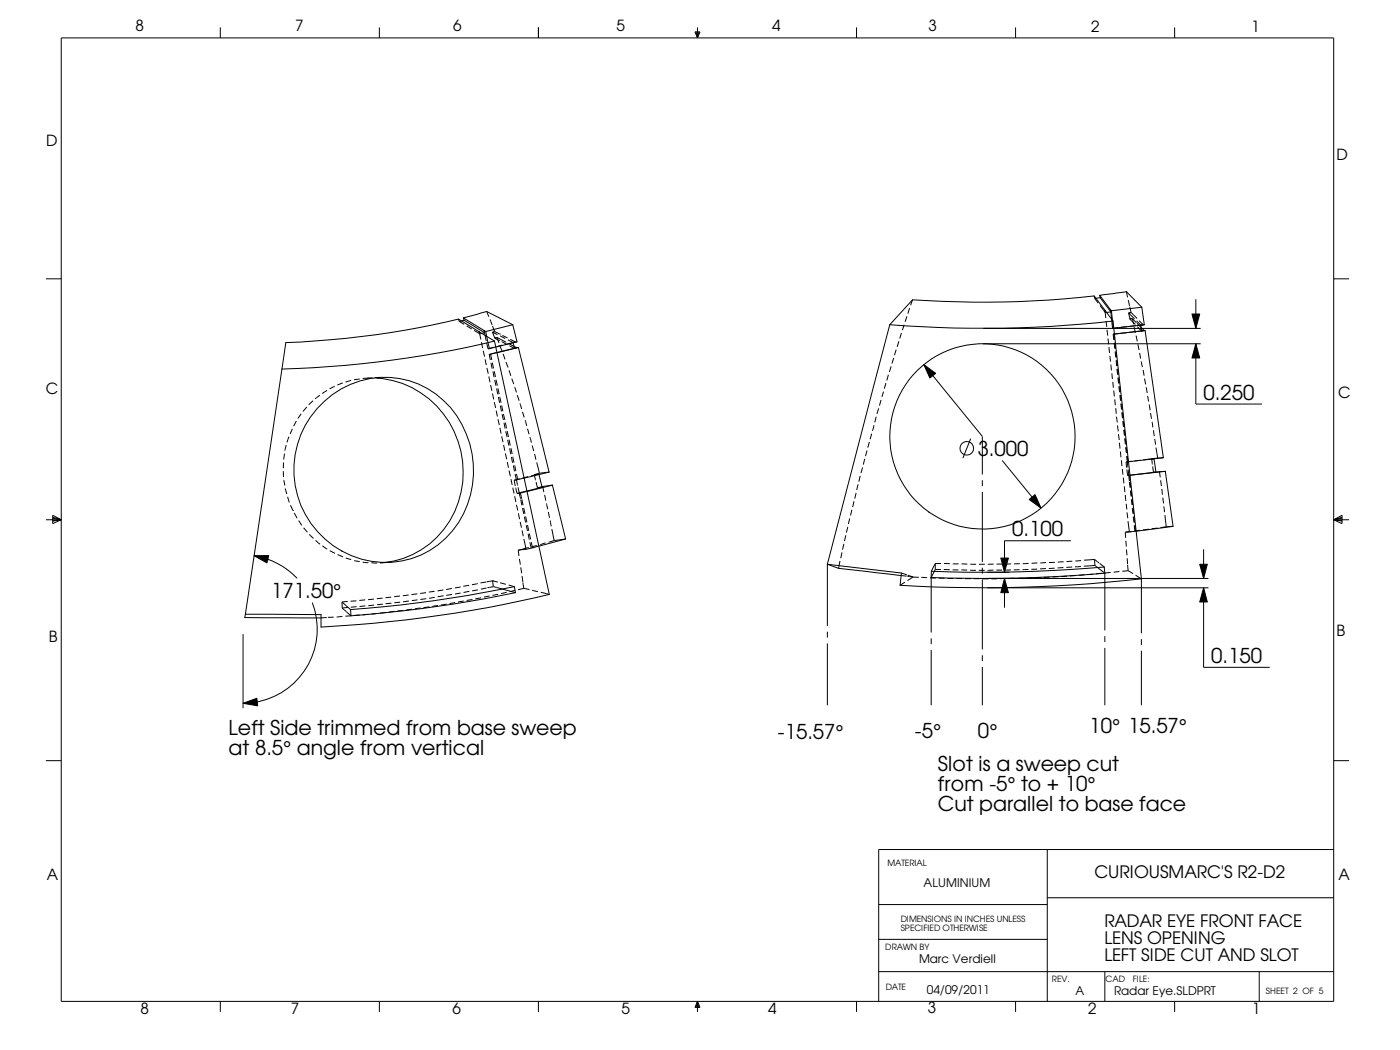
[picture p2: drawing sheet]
<svg xmlns="http://www.w3.org/2000/svg" width="305mm" height="229mm" viewBox="0 0 305 229" stroke-linecap="round" stroke-linejoin="round" font-family="sans-serif">
<g fill="none" stroke="#000" stroke-width=".22">
<path d="M13.3 8.3h277.1v209.7h-277.1zM48 6v2.3M82.6 6v2.3M117.2 6v2.3M151.3 6.9h1.1l-.6 1.4zM151.6 6.9l.2 1.4M151.8 6v2.3M152.1 6.9l-.3 1.4M186.5 6v2.3M221.1 6v2.3M255.7 6v2.3M10 60.7h3.3"/>
<path d="M99.8 69.5a189.4 189.4 0 0 1-37.6 5.1l-.8 5.7M99.8 69.5l.2 .5M99.8 69.5l4.5 2.7M100 70l1 .6M100.9 69.2l4.5 2.8M100.9 69.2l.1 .5M101 69.7l-1 .3M101 69.7l4.5 2.7M101.6 71l1.1 .6M103.2 71.9l1.2 .8M104.3 72.2l.1 .5M104.3 72.2h.1"/>
<path d="M104.3 72.2l3.4 2.1M104.4 72.7l.3 1.2M104.8 74.5l.3 1.3M105.2 76.4l.3 1.2M105.4 72h.1M105.4 72l.1 .4M105.4 72l.3 .2M105.5 72.4l.4 1.9M105.5 72.4l-1.1 .3M105.6 78.2l.3 1.3M105.7 72.2l.5 2.3M106 67.8l-5.1 1.4"/>
<path d="M106 74.7l.3 1.2M106 67.8l.4 1.2M106 67.8l5.6 2.9M106.3 74.6l.3 1.3M106.5 77.1v.1M106.5 77.2l.3 1.2M106.6 75.9h-.3M106.7 69.6l.4 1.1M106.8 77.1h.1M106.8 77.1l-.3 .1M106.8 77.1l.3 1.3M106.9 79l.2 1.3"/>
<path d="M107.2 79l.2 1.2M107.2 71l.5 1.2M107.2 72.3l1.1 .6M107.2 72.3l.2 .4M107.4 72.7l.2 .6M107.5 75.6l-1.2 .3M107.6 73.3l.1 .4M107.6 73.3l.4 .2h.2M107.7 74.3l11.9 55.1a278.7 278.7 0 0 1-49.7 7.1v-2.7l-16.5-.1M107.7 74.3a226.4 226.4 0 0 1-46.3 6M107.7 72.2l1.1 .5M107.7 72.2l-.5 .1"/>
<path d="M107.7 72.2l-.3 .2v.3M107.7 73.7l1.1 .5M108.2 73.4l2 1.1M108.2 73.5l.4 1.2M108.2 73.5l-.5 .2M108.3 72.9h.1M108.8 72.7h.1M108.8 75.3l.5 1.2M108.9 73.1l1.1 .6M109.2 74.4l1.1 .6M109.3 75.1l-1.2 .4M109.4 73l1.1 .6"/>
<path d="M109.5 77l.4 1.2M110.2 78.8l.4 1.2M110.6 74l1.1 .6M110.7 74.8l1.8 .9M110.9 75.3l1.2 .6M111.1 73.9l1.1 .6M111.6 70.7l-5.9 1.5M111.6 70.7l1 3.7M111.7 74.6l.3 1.2M112 75.8l-5.5 1.4M112 75.8l.1 .1M112 75.8h.1"/>
<path d="M112.2 74.4l-2.3 .6M112.2 74.5l-.5 .1M112.5 75.7l-.4 .2M112.5 75.7l-.5 .1M112.6 74.4l-6 1.5M112.6 74.4l-.4 .1M112.9 75.6l-6.1 1.5M112.9 75.6l6.6 27.2M112.9 75.6l-.4 .1M193.7 70.7l-13.6 52.2M194 79.8l-.4 1.2M194.6 77.9l-.4 1.3"/>
<path d="M195.1 76.1l-.4 1.2M195.7 74.3l-.4 1.2M196.3 72.5l-.4 1.2M196.9 70.7l-.4 1.2M197.4 68.9l-.3 1.2M198 67.1l-.3 1.2M198.7 65.3l-.5 1.2M198.7 65.3l-5 5.4M201.1 79.4l2.6 1.9-1.3 1zM201.1 79.4l12.7 15.6 .1 8.3M214 71.5h47.4M214 74.8h47.4"/>
<path d="M238.2 64.4a219.7 219.7 0 0 1-39.5 .9M238.2 64.4l.1 .6M238.2 64.4l2.4 3.2M238.3 65l.8 1M239.4 64.3l2.4 3.1M239.4 64.3l.1 .5M239.5 66.5l1.1 1.5M239.5 64.8l-1.2 .2M239.5 64.8l2.4 3.1-.1-.5M240.6 67.6v.4M240.6 67.6h.1M240.6 67.6l1.7 2.3"/>
<path d="M240.6 68l1.3-.1 .3 3.6M240.6 68l.1 1.3M240.8 69.9l.2 1.3M241 71.8l.2 1.3M241.2 73.7l.2 1.3M241.4 75.6l.2 1.2M241.6 77.5l.2 1.2M241.8 67.4l.2 .2M241.8 67.4h.1M241.9 79.4l.1 1.2M242 67.6l.4 3.9M242.3 69.9a254.3 254.3 0 0 1-48.6 .8"/>
<path d="M242.3 69.9l6.2 56.1M242.4 71.5h-.2M242.5 72.7l.2 1.3M242.6 74.6l.1 1.3M242.7 74.6l.2 1.3M242.8 76.5l.1 1.3M242.9 76.5l.2 1.3M243 78.4l.1 1.3M243.1 78.4l.2 1.3M243.5 71.3l-1.3 .2M245.2 63.5l-5.8 .8M245.2 63.5l.3 1.2"/>
<path d="M245.2 63.5l3.4 3.4M245.4 71.1l-1.3 .1M245.6 65.3l.3 1.3M245.7 68.1l1.3 1.3M245.7 68.1l.1 .4M245.8 68.5l.1 .6M245.9 69.1l.1 .4 .5-.1M245.9 69.1l.6 .3M246 66.8l.3 1.2M246 69.5l1.2 1.2M246.3 68l1.3 1.3M246.3 68l-.6 .1"/>
<path d="M246.3 68l-.5 .5M246.5 69.4l.3 1.2M246.5 69.4l.9 .9M246.9 71.2l.3 1.3M247.3 70.9l-1.3 .1M247.3 73.1l.3 1.2M247.4 69.8l1 1M247.5 70.4l1.6 1.6M247.6 71.1l.9 1M247.7 75l.3 1.2M248 69.8l.9 .9M248.1 76.8l.2 1.3"/>
<path d="M248.4 70.8h.1M248.4 70.8l.1 1.3M248.5 78.7l.2 1.2M248.5 72.1h.1M248.6 66.9l.5 3.8M248.6 66.9l-6.6 .7M248.9 70.7l-1.2 .2M248.9 70.7l-.5 .1M249.1 70.7l-6.7 .8M249.1 70.7h-.2M249.1 72l-.6 .1M249.1 72h.2"/>
<path d="M249.3 72l-6.9 .7 .1 1.3M249.3 72l4 27.7M259.5 68.4h1.7l-.8 3.1zM260.4 74.8l.8 3.1h-1.7zM260.4 74.8v13.2h14.3M260.4 65.2v6.3M290.4 60.7h3.3M61.4 80.3l-8 53.4M61.9 98.8l-.1 1.2M62.3 96.9l-.3 1.2M62.9 95.1l-.4 1.2M63.6 93.3l-.4 1.2"/>
<path d="M64.5 91.7l-.6 1.1M65.6 90.1l-.7 1M66.8 88.6l-.8 1M67.2 88.1h.1M68.2 87.2l-1 .9M69 88.9a19.2 19.2 0 0 1 33.3 7.7 20.1 20.1 0 0 1-12.7 25 20.1 20.1 0 0 1-22.6-8.6 20.1 20.1 0 0 1 2-24.1zM69.6 86.1l-1 .7M71.2 85l-1.1 .7M72.9 84.1l-1.1 .6M74.6 83.4l-1.2 .4M76.5 82.8l-1.3 .4M78.3 82.5l-1.2 .2"/>
<path d="M80.4 82.3l-1.4 .1M81.1 82.3h-1.2M82 82.3a20.5 20.5 0 0 1 15.9 31.1 18.8 18.8 0 0 1-15.1 9.1M82.8 82.2h-1.3M106 80.1l.3 1.3M106.4 82l.3 1.2M106.8 83.8l.3 1.3M107.2 85.7l.3 1.3M107.3 80.9l.3 1.2M107.6 80.8l.3 1.3M107.6 87.5l.3 1.3M107.7 82.7l.3 1.3"/>
<path d="M108 82.7l.3 1.2M108 89.4l.3 1.3M108.1 84.6l.3 1.3M108.4 84.5l.3 1.3M108.4 91.3l.3 1.2M108.5 86.4l.3 1.3M108.8 86.4l.3 1.3M108.8 93.1l.3 1.3M108.9 88.3l.3 1.3M109.2 88.3l.3 1.2M109.2 95l.3 1.3M109.3 90.2l.3 1.2"/>
<path d="M109.6 90.1l.3 1.3M109.6 96.9l.3 1.2M109.7 92l.3 1.3M110 92l.3 1.3M110 98.7l.3 1.3M110.1 93.9l.3 1.3M110.4 93.9l.3 1.2M110.5 95.8l.3 1.2M110.8 95.7l.3 1.3M110.8 80.6l.4 1.2M111 97.6l.2 1.3M111.3 97.6l.2 1.2"/>
<path d="M111.3 99.5l.3 1.3M111.4 82.4l.4 1.2M111.6 99.4l.3 1.3M112.1 84.2l.3 1.2M112.6 86l.4 1.2M113.2 87.8l.4 1.3M113.7 89.7l.4 1.2M114.3 91.5l.4 1.2M114.9 93.3l.3 1.2M115.4 95.2l.3 1.2M115.9 97l.3 1.2M116.4 98.8l.3 1.3"/>
<path d="M188.3 99.9l-.3 1.2M188.8 98.1l-.4 1.2M189.3 96.2l-.4 1.3M189.8 94.4l-.4 1.2M190.3 92.6l-.4 1.2M190.8 90.7l-.3 1.2M191.3 88.9l-.4 1.2M191.8 87.1l-.3 1.2M192.4 85.3l-.4 1.1M192.9 83.4l-.4 1.2M193 82.8h.1M193.4 81.6l-.3 1.2"/>
<path d="M211.3 95.5l-1.7 4.2M242.1 81.3l.1 1.2M242.3 83.1l.1 1.3M242.5 85l.1 1.3M242.7 87l.1 1.2M242.9 88.9l.1 1.2M243.1 90.7l.1 1.3M243.2 80.3l.1 1.3M243.3 92.6l.2 1.3M243.3 80.3l.2 1.3M243.4 82.2l.1 1.3M243.5 94.5l.2 1.3"/>
<path d="M243.5 82.2l.2 1.3M243.6 84.1l.2 1.3M243.7 96.4l.1 1.3M243.8 84.1l.1 1.3M243.8 86l.2 1.2M243.9 98.3l.2 1.3M244 86l.1 1.2M244 87.9l.2 1.3M244.2 87.9l.1 1.3M244.2 89.8l.2 1.3M244.4 89.8l.1 1.3M244.4 91.7l.2 1.3"/>
<path d="M244.6 91.7l.1 1.3M244.6 93.6l.2 1.2M244.8 93.6l.1 1.2M244.9 95.5l.1 1.2M245 95.5l.2 1.2M245.1 97.4l.1 1.2M245.2 97.4l.2 1.2M245.3 99.3l.1 1.2M245.4 99.3l.2 1.2M248.8 80.6l.3 1.2M249.2 82.4l.2 1.3M249.5 84.3l.3 1.3"/>
<path d="M249.9 86.2l.2 1.2M250.2 88.1l.2 1.2M250.5 89.9l.2 1.3M250.8 91.8l.2 1.2M251.1 93.7l.2 1.3M251.4 95.6l.2 1.2M251.7 97.5l.4 2.2M252.1 99.7l-1.4 .2 .2 1.2M253.3 99.7l-7.9 .8M253.3 99.7h-1.2M10 113.2h3.3M11.5 112.2l1.8 1-1.8 .8z"/>
<path d="M11.5 112.6l1.8 .6M11.5 112.8l1.8 .4M13.3 113.2l-1.8 .2M61.7 102.6v1.2M61.7 100.7v1.2M61.8 104.5l.2 1.2M62.1 106.3l.3 1.3M62.6 108.2l.4 1.2M63.2 110l.6 1.1M63.8 111.1h.1M64.1 111.7l.6 1.1M65 113.3l.7 1.1"/>
<path d="M66.1 114.9l.8 1M67.4 116.3l.8 .9M68.7 117.6l1 .9M70.2 118.8l1 .7M71.8 119.9l1.1 .6M110.4 100.6l.3 1.3M110.8 102.4l.3 1.3M111.3 104.3l.2 1.3M111.6 106.2l.3 1.2M111.8 101.3l.2 1.3M111.9 104.6l.3 1.2M112.1 108l.2 1.3"/>
<path d="M112.1 101.3l.2 1.3M112.1 103.2l.3 1.3M112.3 106.2l.3 1.2M112.4 103.2l.3 1.2M112.4 104.5l.3 1.2M112.4 109.9l.3 1.3M112.4 104.5l-.5 .1M112.7 104.4l-.3 .1M112.8 106.1l.3 1.3M112.8 119.8l.2 1.2M112.9 111.8l.2 1.2M113 107.4l.3 1.2"/>
<path d="M113.2 104.2l-1.3 .4M113.2 113.6l.3 1.3M113.3 107.3l.3 1.3M113.4 108.8l.2 1.2M113.6 108.7l.3 1.3M113.7 115.5l.2 1.3M113.7 110.6l.3 1.3M114 110.6l.3 1.2M114 117.3l.5 2.3M114.2 112.5l.2 1.2M114.4 112.4l.3 1.3M114.6 114.3l.3 1.3"/>
<path d="M114.9 114.3l.2 1.3M115 116.2l.2 1.3M115 103.8l-1.3 .3M115.1 119.2l-2.3 .6M115.2 116.2l.3 1.2M115.4 118.1l.3 1.2M115.7 118l.3 1.3M115.7 119.3l-2.9 .5M116 119.3h-.3M116.3 103.3l.3 1.3M116.7 104.9l.3 1.3M116.8 100.7l.6 2.3"/>
<path d="M117 118.7l-1.3 .3M117.3 103.2l-1.7 .4M117.3 103.2l.7 2.9M117.3 103.2l-1 .1M117.5 103l-1.2 .3M118 106.1l-5.4 1.3h.5M118 106.1l-1 .1M118.2 105.9l.2 1.2M118.2 105.9l-1.2 .3M118.6 107.7l.2 1.3M118.7 118.2h.1M118.7 118.2l-1.1 .4"/>
<path d="M119 109.6l.3 1.3M119.4 111.5l.2 1.2M119.5 102.8l-6.8 1.6M119.5 102.8l-2 .2M119.8 113.3l.2 1.3M120.1 115.2l.6 2.5M120.3 105.6l-7.2 1.8M120.3 105.6l2.8 11.7M120.3 105.6l-2.1 .3M120.7 117.7l-1.3 .3M123.1 117.3l-7.1 2M123.1 117.3l-2.4 .4"/>
<path d="M183.7 118.4l-.3 1.3M184.2 116.5l-.3 1.3M184.6 114.7l-.3 1.3M185 112.9l-.3 1.2M185.5 111l-.3 1.2M185.9 109.1l-.3 1.3M186.4 107.3l-.3 1.2M186.8 105.5l-.3 1.2M187.3 103.6l-.3 1.3M187.8 101.8l-.3 1.2M187.9 101.1h.1M213.9 104.6v1.2"/>
<path d="M213.9 107.1v15.2M218.2 100.2l8.5 10.4M224.1 108.8l1.2-1.1 1.4 2.9zM233.1 117.7h-14.4v6.9M244.1 100.2l.2 1.3M244.3 102.1l.2 1.2M244.6 104l.1 1.2M244.8 105.9l.1 1.2M245 107.8l.1 1.3M245.1 117.7l.1 1.3M245.2 100.6l.1 1.2M245.2 109.7l.1 1.2"/>
<path d="M245.2 119.6l.2 1.3M245.3 102.2l.2 1.3M245.4 111.5l.1 1.3M245.4 100.5l.1 1.3M245.4 100.5l-.2 .1M245.5 103.5h.2M245.6 113.5l.3 2.3M245.6 102.2l.1 1.3M245.7 103.5l.2 1.2M245.9 104.9l.1 1.3M245.9 103.4l.1 1.3M246 103.5h-.3"/>
<path d="M246 103.5h-.5M246 104.9l.2 1.3M246.1 106.8l.2 1.3M246.3 106.8l.1 1.3M246.3 108.7l.2 1.2M246.3 115.7l-1.2 .1M246.4 100.4l-1.2 .2M246.5 108.7l.1 1.2M246.5 110.6l.2 1.2M246.7 110.6l.1 1.2M246.7 112.5l.2 1.2M246.8 112.5l.2 1.2"/>
<path d="M246.9 114.4l.2 1.3M247.1 114.4l.1 1.3M247.1 115.7l-2.1 .2 .1 1.2M248.2 115.4l-1.2 .2M248.3 100.2l-1.3 .1M248.9 100.1l2.3-.2 .5 2.9M250.1 115.2l-1.2 .2M251 101.6l.1 1.2M251.7 102.8h-.6M251.7 102.8l-5.7 .7M252 114.9l-1.3 .2M252.4 102.7l.2 1.2"/>
<path d="M252.4 102.7l-1.3 .1M252.7 104.6l.2 1.2M252.9 106.5l.2 1.2M253.2 108.3l.1 1.3M253.4 110.2l.1 1.3M253.6 112.1l.3 2.6M253.7 102.6l1.7 12M253.7 102.6l-7.7 .9M253.7 102.6l-1.3 .1M253.9 114.7l-1.3 .2M255.4 114.6l-8.3 1.1M255.4 114.6l-1.5 .1"/>
<path d="M262 119.6v6.3M290.4 113.2h3.3M290.4 113.2l1.8 .2M290.4 113.2l1.8-1v1.8zM292.2 112.8l-1.8 .4M292.2 112.6l-1.8 .6M52.9 138v16.2M53.4 133.7l-.1 .8h17.8M55.3 121l3.2-.1-.4 1.7zM55.3 121a16.6 16.6 0 0 1 9.4 4.9M68 131.2a16.1 16.1 0 0 1-15.1 21.9M72.6 134.4h-1.2"/>
<path d="M73.5 120.7l1.2 .5M74.5 131.1v1.3l1.2-.2M74.5 131.1l1.8 1.6M74.5 132.4l.9 .8M74.5 134.2l-1.2 .1M75.3 121.5l1.2 .3M75.4 133.2l1 .9M75.7 130.9l-1.2 .2M76.3 132.7l.1 1.4M76.5 134.1l-1.3 .1M77.1 122l1.2 .3M77.6 130.8l-1.3 .1"/>
<path d="M77.6 132.1l-1.2 .1M78.3 133.9l-1.2 .1M79 122.4l1.2 .1M79.5 130.6l-1.3 .1M79.5 131.9l-1.2 .1M80.2 133.7l-1.2 .2M80.9 122.5l1.2 .1M81.4 130.4l-1.3 .2M81.4 131.7l-1.2 .2M82.1 133.6l-1.2 .1M83.3 130.2l-1.3 .1M83.4 131.5l-1.3 .2"/>
<path d="M84 133.3l-1.2 .2M85 122.4l-2.3 .2M85.2 130l-1.3 .1M85.2 131.3l-1.3 .1M85.9 133.1l-1.2 .2M87.1 129.8l-1.3 .1M87.1 131.1l-1.2 .1M87.8 132.9l-1.3 .1M89 129.5l-1.3 .2M89 130.9l-1.2 .1M89.7 132.6l-1.3 .2M90.8 129.3l-1.2 .2"/>
<path d="M90.9 130.6l-1.2 .2M91.6 132.4l-1.3 .1M92.8 129l-1.3 .2M92.8 130.3l-1.3 .2M93.5 132.1l-1.3 .2M94.6 128.7l-1.2 .2M94.7 130l-1.3 .3M95.3 131.8l-1.2 .2M96.5 128.4l-1.2 .3M96.6 129.7l-1.3 .2M97.2 131.5l-1.2 .2M98.4 128.1l-1.2 .3"/>
<path d="M98.4 129.4l-1.2 .2M99.1 131.2l-1.2 .2M100.2 127.8l-1.2 .2M100.3 129.1l-1.2 .2M101 130.9l-1.3 .2M102.2 127.4l-1.3 .2M102.2 128.7l-1.3 .3M102.9 130.5l-1.3 .2M104 127l-1.3 .3M104.1 128.4l-1.3 .3M104.7 130.1l-1.2 .3M105.9 126.7l-1.3 .2"/>
<path d="M105.9 128l-1.2 .3M106.6 129.8l-1.2 .2M107.2 126.4h.1M107.2 126.4l1.2 .3M107.2 126.4l-1.2 .3M107.2 126.4l.2 1.3M107.4 127.7l4.8 1.3M107.4 127.7l-1.3 .3M108.5 129.4l-1.3 .2M108.9 126.9l1.2 .3M110.3 128.9l-1.2 .3M110.7 127.4l1.3 .3"/>
<path d="M112 127.7a268.4 268.4 0 0 1-35.7 5M112 127.7l.2 1.3M112.2 128.5l-1.2 .3M112.2 129a277.8 277.8 0 0 1-35.8 5.1M113.1 121.7l.2 1.2M113.4 123.5l.2 1.3M113.7 125.4l.1 1.3M113.8 126.8l.2 1.3M114 128.1l1.3 .3M114 128.1l-1.2 .3M115.9 128.5l1.2 .3M117.7 128.9l1.8 .5"/>
<path d="M180.1 122.9l16.2 1.9M180.1 122.9l2.5 .8M180.1 122.9v13.4M180.1 137.5v1.3M182.6 123.7l14.8 1.7M182.9 122.1l-.3 1.6M183.3 120.3l-.3 1.2M196.3 124.8l-.3 2.6M196.3 124.8l1.1 .3M197 126.7l-1 .7M197.6 125.5l1.2 .1M197.6 125.2l1.2 .4"/>
<path d="M198.8 125.6l-1.2 .8M198.8 125.6l1.3 .1M200.6 125.7l1.2 .1M202.5 125.8l1.3 .1M202.7 125.7v12M202.7 139v1.3M202.8 124.4l-.1 1.3M203.6 124l-.9 1.7M203.6 124h1.3M203.7 122.7l-.9 1.7M203.7 122.7l-.1 1.3M203.7 122.7h1.2"/>
<path d="M204.4 125.9h1.3M205.5 124h1.3M205.5 122.7h1.3M206.3 125.9h1.3M207.4 124l1.3 .1M207.4 122.7l1.3 .1M208.2 125.9h1.3M209.3 124.1h1.3M209.3 122.8h1.3M210.1 126h1.3M211.2 124.1l1.3 .1M211.2 122.8l1.3 .1"/>
<path d="M212 126h1.3M213.1 124.2h1.3M213.1 122.9h1.3M213.9 123.6v1.3M213.9 126.2v15.2M213.9 126h1.3M215 125.9h48.1M215 128h48.1M215 124.6h4.8M216.3 124.1l-1.3 .1M216.3 122.8l-1.2 .1M216.9 124.1h1.3"/>
<path d="M217 122.8h1.2M217.1 126h-1.3M217.9 121.5h1.6l-.8 3.1zM218.7 125.9l.8 3.1h-1.6zM218.7 125.9v6.4M219 125.9l-1.3 .1M220.1 124.1h-1.3M220.1 122.8h-1.2M220.9 125.9h-1.3M222 124l-1.3 .1M222 122.7l-1.2 .1M222.8 125.9h-1.3"/>
<path d="M223.9 124h-1.3M223.9 122.6l-1.2 .1M224.7 125.8l-1.3 .1M225.8 123.9l-1.3 .1M225.8 122.6h-1.2M226.6 125.7l-1.3 .1M227.7 123.8l-1.3 .1M227.8 122.5l-1.3 .1M228.5 125.6l-1.3 .1M229.6 123.7l-1.3 .1M229.7 122.4l-1.3 .1M230.4 125.6h-1.2"/>
<path d="M231.5 123.6l-1.2 .1M231.6 122.3l-1.3 .1M232.3 125.4l-1.2 .1M233.4 123.4l-1.2 .1M233.5 122.2l-1.3 .1M234.2 125.3l-1.2 .1M235.3 123.3l-1.2 .1M235.4 122l-1.3 .1M236.1 125.1l-1.2 .2M238 125l-1.2 .1M238.3 121.8l-2.3 .2M238.3 121.8l1 .8"/>
<path d="M238.3 121.8l.1 1.3M238.3 121.8h.1M238.4 123.1l2.1 1.7M238.4 123.1l-2.4 .2M239.4 122.6l1 .8M239.9 124.8l-1.3 .1M240.4 123.4a302.6 302.6 0 0 1-37.6 1M240.4 123.4l.1 1.4M240.5 124.8a301.2 301.2 0 0 1-37.8 .9M240.5 124.8v12.4M240.5 138.5v1.3M241.8 124.6l-1.3 .2"/>
<path d="M243.7 124.4l-1.3 .2M245.4 121.5l.1 1.3M245.5 123l.1 1.2M245.6 124.2l-1.3 .2M245.6 124.2l1.1 .7M247.2 125.2l1.3 .8M248.5 126a307 307 0 0 1-52.5 1.4M248.5 126v11.9M248.5 139.1v1.3M261.2 122.9h1.6l-.8 3zM262 128l.8 3.1h-1.6zM262 128v17.3h14.4"/>
<path d="M52.9 153.1l3-1.1 .2 1.7zM180.1 140.1v13.4M202.7 141.5v12M213.9 142.7v1.2M213.9 145.2v8.3M240.5 141.1v12.4M248.5 141.7v11.8M10 165.6h3.3M290.4 165.6h3.3M191.3 196.9h36.7M228 185v33M228 195.5h62.4"/>
<path d="M290.4 185h-99.1v33M48 218v2.3M82.6 218v2.3M117.2 218v2.3M151.8 218v2.3M151.8 218l.6 1.3h-1.1zM151.8 218l-.2 1.3M151.8 218l.3 1.3M186.5 218v2.3M191.3 204.5h36.7M191.3 211.5h99.1M221.1 218v2.3"/>
<path d="M240.5 211.5v6.5M255.7 218v2.3M274.2 211.5v6.5"/>
<circle cx="210.5" cy="97.6" r="1.48"/>
<circle cx="213.9" cy="95" r="20.2"/>
</g>
<path d="M201.1 79.4l2.6 1.9-1.3 1zM259.5 68.4h1.7l-.8 3.1zM260.4 74.8l.8 3.1h-1.7zM224.1 108.8l1.2-1.1 1.4 2.9zM55.3 121l3.2-.1-.4 1.7zM218.7 125.9l.8 3.1h-1.6zM217.9 121.5h1.6l-.8 3.1zM261.2 122.9h1.6l-.8 3zM262 128l.8 3.1h-1.6zM52.9 153.1l3-1.1 .2 1.7z" fill="#000"/>
<g font-size="4.4">
<text x="262" y="87">0.250</text>
<text x="212.9" y="99.3">3.000</text>
<text x="220.4" y="116.8">0.100</text>
<text x="59.1" y="130.3">171.50°</text>
<text x="263.7" y="144.4">0.150</text>
<text x="49.7" y="160.1">Left Side trimmed from base sweep</text>
<text x="169.3" y="160.8">-15.57°</text>
<text x="199.2" y="160.6">-5°</text>
<text x="212.9" y="160.6">0°</text>
<text x="237.2" y="159.6">10° 15.57°</text>
<text x="49.7" y="164.5">at 8.5° angle from vertical</text>
<text x="204.2" y="167.8">Slot is a sweep cut</text>
<text x="204.2" y="172.2">from -5° to + 10°</text>
<text x="204.2" y="176.7">Cut parallel to base face</text>
</g>
<g font-size="3.7">
<text x="238.3" y="191.1">CURIOUSMARC'S R2-D2</text>
<text x="240.5" y="201.8">RADAR EYE FRONT FACE</text>
<text x="240.5" y="205.5">LENS OPENING</text>
<text x="240.5" y="209.2">LEFT SIDE CUT AND SLOT</text>
</g>
<g font-size="3.3">
<text x="29.5" y="6.7">8</text>
<text x="64.3" y="6.8">7</text>
<text x="98.7" y="6.8">6</text>
<text x="134.2" y="6.8">5</text>
<text x="168.1" y="6.6">4</text>
<text x="202.1" y="6.8">3</text>
<text x="237.5" y="7">2</text>
<text x="272.4" y="7">1</text>
<text x="10" y="31.8">D</text>
<text x="291" y="34.9">D</text>
<text x="9.9" y="85.7">C</text>
<text x="291.3" y="86.7">C</text>
<text x="10.6" y="139.7">B</text>
<text x="291" y="138.4">B</text>
<text x="10.2" y="191.5">A</text>
<text x="291.4" y="191.7">A</text>
<text x="30.6" y="220.7">8</text>
<text x="63.3" y="220.8">7</text>
<text x="98.5" y="220.7">6</text>
<text x="135.3" y="220.7">5</text>
<text x="167.2" y="220.7">4</text>
<text x="202" y="220.6">3</text>
<text x="236.9" y="220.7">2</text>
<text x="272.5" y="220.8">1</text>
</g>
<g font-size="2.6">
<text x="201.1" y="193.1">ALUMINIUM</text>
<text x="200.1" y="209.7">Marc Verdiell</text>
<text x="201.8" y="216.5">04/09/2011</text>
<text x="234.1" y="216.5">A</text>
<text x="242.6" y="216.7">Radar Eye.SLDPRT</text>
</g>
<g font-size="1.9">
<text x="193.3" y="188.6">MATERIAL</text>
<text x="196.1" y="200.8">DIMENSIONS IN INCHES UNLESS</text>
<text x="196.1" y="202.7">SPECIFIED OTHERWISE</text>
<text x="192.7" y="206.8">DRAWN BY</text>
<text x="192.9" y="215.4">DATE</text>
<text x="229" y="213.8">REV.</text>
<text x="240.7" y="213.8">CAD</text>
<text x="246.6" y="213.8">FILE:</text>
<text x="275.6" y="216.5">SHEET 2 OF 5</text>
</g>
</svg>
